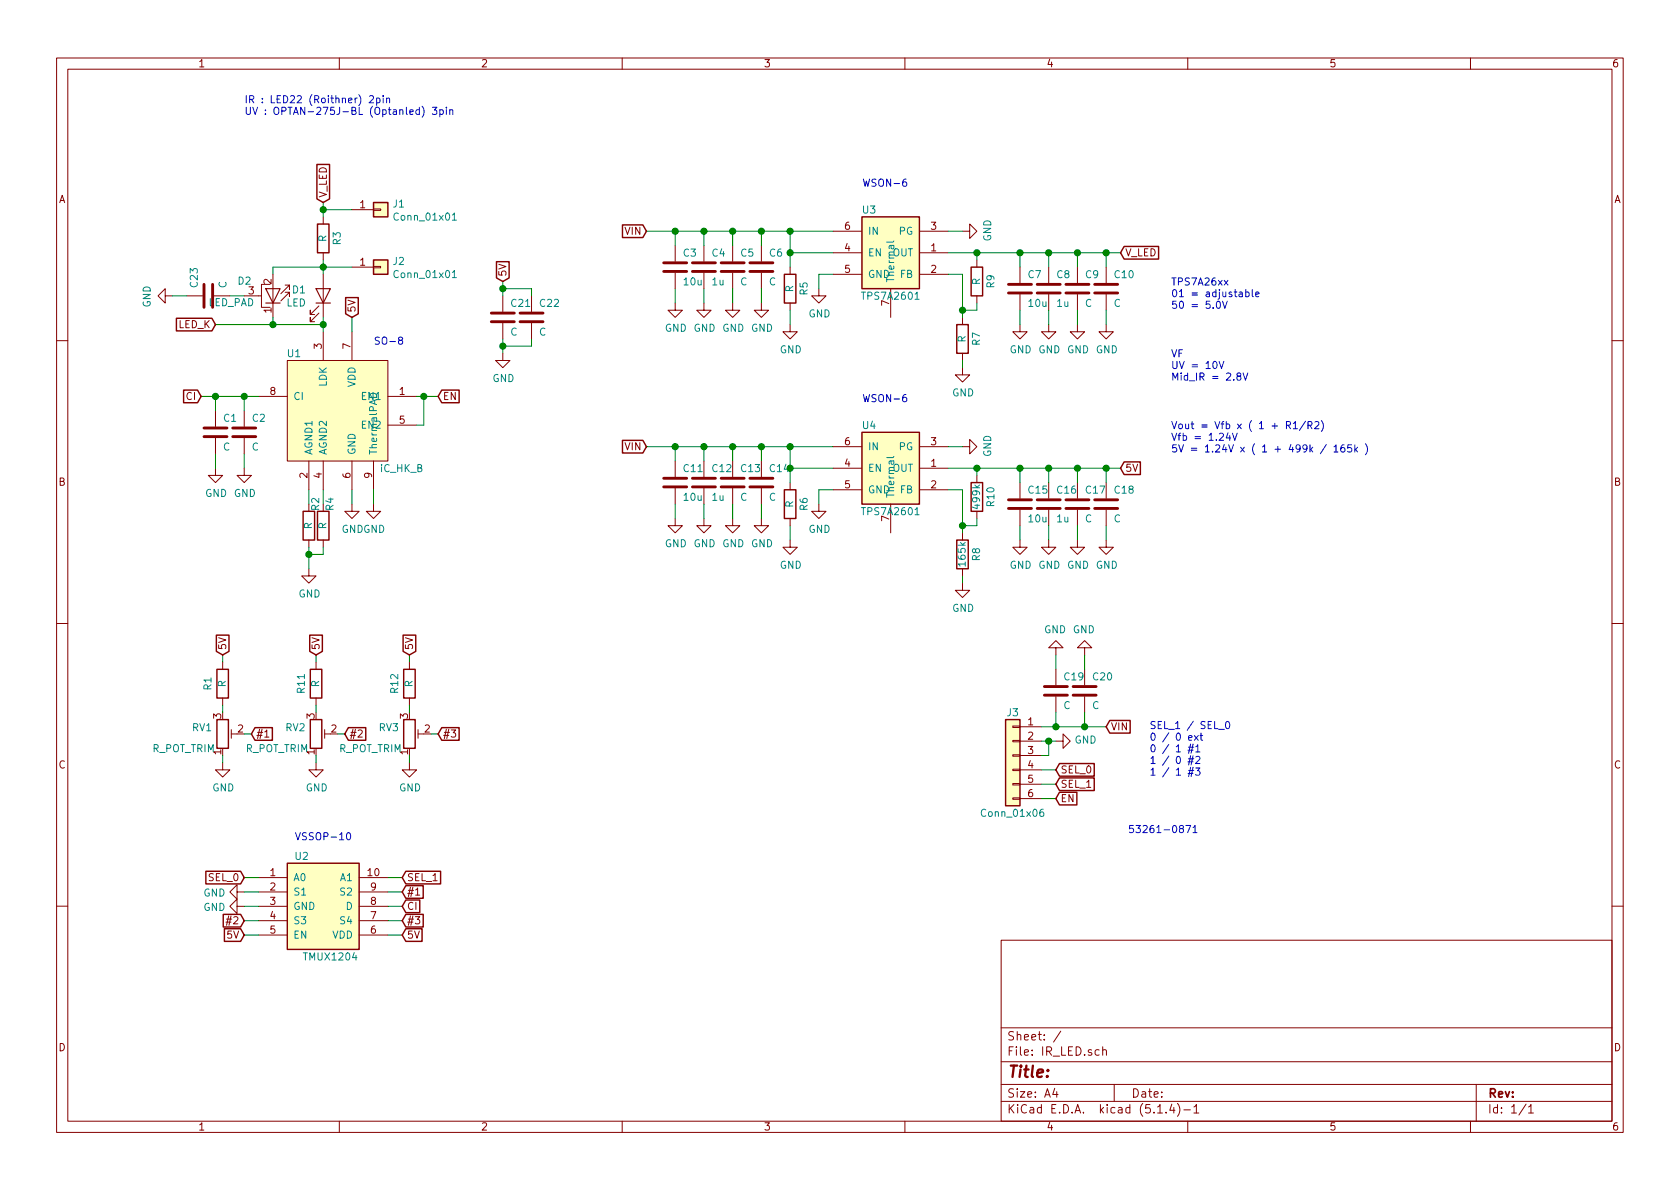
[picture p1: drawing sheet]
<svg xmlns="http://www.w3.org/2000/svg" width="297mm" height="210mm" viewBox="0 0 297 210" stroke-linecap="round" stroke-linejoin="round" font-family="sans-serif">
<g fill="none" stroke="#840000" stroke-width=".18">
<path d="M10 10.3h277v189.9h-277zM12 12.2h273v186.1h-273zM60 10.3v1.9M110 10.3v1.9M160 10.3v1.9M210 10.3v1.9M260 10.3v1.9M57.1 38.3v1.3M62.2 37.1h3.8M66 37h1.3v.2h-1.3zM29.2 52.3v-1.3l-1.3 1.3 1.3 1.3v-1.3h1.3M33 52.3h2.8"/>
<path d="M43.2 52.3h3M47.8 50.3h-1.6v4.1h1.6M48.3 48.5v7.6M50.4 51.7h.8v.7v-.7l-1.5 1.5M50.4 50.4h.8v.8v-.8l-1.5 1.5M56.4 55.4l-1.5 1.5v-.8v.8h.7M56.4 54.1l-1.5 1.5v-.7v.7h.7M57.1 44.7v1.3M57.1 48.5v7.6M57.1 58.7v5M62.2 47.2h3.8M62.2 58.7v5"/>
<path d="M66 47.1h1.3v.3h-1.3zM88.9 52.3v2.8M88.9 57.1v2.8M94 52.3v2.8M94 57.1v2.8M119.4 53.6v1.3h1.2l-1.2 1.2-1.3-1.2h1.3M119.4 43.4v2.8M119.4 48.3v2.7M124.5 53.6v1.3h1.2l-1.2 1.2-1.3-1.2h1.3M124.5 43.4v2.8M124.5 48.3v2.7M129.5 53.6v1.3h1.3l-1.3 1.2-1.2-1.2h1.2"/>
<path d="M129.5 43.4v2.8M129.5 48.3v2.7M134.6 53.6v1.3h1.3l-1.3 1.2-1.3-1.2h1.3M134.6 43.4v2.8M134.6 48.3v2.7M139.7 57.4v1.3h1.3l-1.3 1.2-1.3-1.2h1.3M139.7 47.2v1.3M139.7 53.6v1.3M144.8 51v1.3h1.2l-1.2 1.3-1.3-1.3h1.3M147.3 44.7h5.1M147.3 48.5h5.1M147.3 40.9h5.1"/>
<path d="M157.5 51v5.1M162.6 44.7h5M162.6 48.5h5M162.6 40.9h5M170.2 40.9h1.2v-1.3l1.3 1.3-1.3 1.3v-1.3M170.2 56.1v1.3M172.7 46v1.2M172.7 52.3v1.3M180.3 57.4v1.3h1.3l-1.3 1.2-1.2-1.2h1.2M180.3 47.2v2.8M180.3 52.1v2.8M185.4 57.4v1.3h1.3l-1.3 1.2-1.3-1.2h1.3"/>
<path d="M185.4 47.2v2.8M185.4 52.1v2.8M190.5 57.4v1.3h1.3l-1.3 1.2-1.3-1.2h1.3M190.5 47.2v2.8M190.5 52.1v2.8M195.6 57.4v1.3h1.2l-1.2 1.2-1.3-1.2h1.3M195.6 47.2v2.8M195.6 52.1v2.8M10 60.2h2M38.1 72.6v2.8M38.1 77.5v2.8M43.2 72.6v2.8"/>
<path d="M43.2 77.5v2.8M45.7 70.1h5.1M50.8 63.7h17.8v17.8h-17.8zM68.6 70.1h5.1M68.6 75.2h5.1M88.9 62.5v1.2h1.3l-1.3 1.3-1.3-1.3h1.3M147.3 79h5.1M162.6 79h5M170.2 65v1.3h1.2l-1.2 1.3-1.3-1.3h1.3M170.2 79h1.2v-1.3l1.3 1.3-1.3 1.3v-1.3M170.2 62.5v1.2M285 60.2h2"/>
<path d="M38.1 82.8v1.3h1.3l-1.3 1.2-1.3-1.2h1.3M43.2 82.8v1.3h1.2l-1.2 1.2-1.3-1.2h1.3M54.6 81.5v5.1M54.6 95.5v1.3M57.1 81.5v5.1M57.1 95.5v1.3M62.2 89.1v1.3h1.3l-1.3 1.3-1.2-1.3h1.2M62.2 81.5v5.1M66 89.1v1.3h1.3l-1.3 1.3-1.2-1.3h1.2M66 81.5v5.1M119.4 91.7v1.3h1.2l-1.2 1.2-1.3-1.2h1.3M119.4 81.5v2.8"/>
<path d="M119.4 86.4v2.7M124.5 91.7v1.3h1.2l-1.2 1.2-1.3-1.2h1.3M124.5 81.5v2.8M124.5 86.4v2.7M129.5 91.7v1.3h1.3l-1.3 1.2-1.2-1.2h1.2M129.5 81.5v2.8M129.5 86.4v2.7M134.6 91.7v1.3h1.3l-1.3 1.2-1.3-1.2h1.3M134.6 81.5v2.8M134.6 86.4v2.7M139.7 95.5v1.3h1.3l-1.3 1.2-1.3-1.2h1.3M139.7 85.3v1.3"/>
<path d="M139.7 91.7v1.3M144.8 89.1v1.3h1.2l-1.2 1.3-1.3-1.3h1.3M147.3 82.8h5.1M147.3 86.6h5.1M157.5 89.1v5.1M162.6 82.8h5M162.6 86.6h5M170.2 94.2v1.3M172.7 84.1v1.2M172.7 90.4v1.3M180.3 95.5v1.3h1.3l-1.3 1.2-1.2-1.2h1.2M180.3 85.3v2.8"/>
<path d="M180.3 90.2v2.8M185.4 95.5v1.3h1.3l-1.3 1.2-1.3-1.2h1.3M185.4 85.3v2.8M185.4 90.2v2.8M190.5 95.5v1.3h1.3l-1.3 1.2-1.3-1.2h1.3M190.5 85.3v2.8M190.5 90.2v2.8M195.6 95.5v1.3h1.2l-1.2 1.2-1.3-1.2h1.3M195.6 85.3v2.8M195.6 90.2v2.8M10 110.3h2M39.4 117.1v1.3"/>
<path d="M54.6 100.6v1.2h1.3l-1.3 1.3-1.3-1.3h1.3M55.9 117.1v1.3M72.4 117.1v1.3M170.2 103.1v1.3h1.2l-1.2 1.3-1.3-1.3h1.3M170.2 100.6v1.2M186.7 114.5h1.3l-1.3-1.2-1.3 1.2h1.3v1.3M186.7 118.4v2.8M191.8 114.5h1.2l-1.2-1.2-1.3 1.2h1.3v1.3M191.8 118.4v2.8M285 110.3h2M39.4 134.9v1.2h1.2l-1.2 1.3-1.3-1.3h1.3M39.4 123.4v1.3"/>
<path d="M40.9 129.8h1M40.9 129v1.6M46.8 130.3h.7M55.9 134.9v1.2h1.2l-1.2 1.3-1.3-1.3h1.3M55.9 123.4v1.3M57.4 129v1.6M57.4 129.8h1M72.4 134.9v1.2h1.3l-1.3 1.3-1.3-1.3h1.3M72.4 123.4v1.3M73.9 129.8h1M73.9 129v1.6M179.1 138.6h1.2v.2h-1.2z"/>
<path d="M179.1 136h1.2v.3h-1.2zM179.1 133.5h1.2v.2h-1.2zM179.1 130.9h1.2v.3h-1.2zM179.1 128.4h1.2v.2h-1.2zM180.3 128.5h3.8M180.3 131.1h3.8M180.3 133.6h3.8M180.3 136.1h3.8M180.3 138.7h3.8M186.7 131.1h1.3v-1.3l1.2 1.3-1.2 1.2v-1.2M186.7 123.2v2.8M191.8 123.2v2.8"/>
<path d="M41.9 157.7v-1.2l-1.3 1.2 1.3 1.3v-1.3h1.3M45.7 155.2h5.1M45.7 157.7h5.1M63.5 155.2h5.1M63.5 157.7h5.1M73.5 158.3h.7M179.1 141.1h1.2v.2h-1.2zM180.3 141.2h3.8M10 160.2h2M41.9 160.3v-1.3l-1.3 1.3 1.3 1.2v-1.2h1.3M45.7 160.3h5.1M45.7 162.8h5.1"/>
<path d="M45.7 165.3h5.1M63.5 160.3h5.1M63.5 162.8h5.1M63.5 165.3h5.1M177 166.3h108v32h-108zM285 160.2h2M60 198.3v1.9M110 198.3v1.9M160 198.3v1.9M177 194.8h108M177 191.8h108M177 187.8h108"/>
<path d="M177 181.8h108M186.5 192.5l-.4 1h1M186.8 193v1M187.6 182.3l-1.3 2M194.3 185.7l-.4-.1-.3 .3 .1 .6 .2 .1 .4-.1M195 185.7a.37 .37 0 0 1 .6 .1v.8M195 185.1v1.5M197 191.8v3M204.7 196.8h.8M206.2 196.7v.1M207.2 195.2l-.4 1.1h.9M207.5 195.8v1"/>
<path d="M208.2 195.1a1.71 1.71 0 0 1 0 2.3M209.3 196.3h1.2M210 198.3v1.9M211.1 195.8l.4-.5v1.5M211.1 196.8h.9M260 198.3v1.9M261 191.8v6.5M269.8 195.2l-1.2 2M270.3 195.8l.4-.5v1.5M270.3 196.8h.8"/>
</g>
<g fill="none" stroke="#840000" stroke-width=".51">
<path d="M36.1 50.3v4.1M37.6 50.3v4.1M86.9 56.9h4M86.9 55.4h4M91.9 56.9h4.1M91.9 55.4h4.1M117.3 48h4.1M117.3 46.5h4.1M122.4 48h4.1M122.4 46.5h4.1M127.5 48h4.1M127.5 46.5h4.1"/>
<path d="M132.6 48h4.1M132.6 46.5h4.1M178.3 51.8h4.1M178.3 50.3h4.1M183.4 51.8h4.1M183.4 50.3h4.1M188.5 51.8h4M188.5 50.3h4M193.5 51.8h4.1M193.5 50.3h4.1M36.1 77.2h4M36.1 75.7h4"/>
<path d="M41.1 77.2h4.1M41.1 75.7h4.1M117.3 86.1h4.1M117.3 84.6h4.1M122.4 86.1h4.1M122.4 84.6h4.1M127.5 86.1h4.1M127.5 84.6h4.1M132.6 86.1h4.1M132.6 84.6h4.1M178.3 89.9h4.1M178.3 88.4h4.1"/>
<path d="M183.4 89.9h4.1M183.4 88.4h4.1M188.5 89.9h4M188.5 88.4h4M193.5 89.9h4.1M193.5 88.4h4.1M184.7 122.9h4M184.7 121.4h4M189.7 122.9h4.1M189.7 121.4h4.1"/>
</g>
<g fill="none" stroke="#840000" stroke-width=".25">
<path d="M56 29.1h2.3v6.1l-1.2 .6-1.1-.6zM56.1 39.6h2.1v5.1h-2.1zM66 35.8h2.6v2.5h-2.6zM110.1 39.8h3.6l.6 1.1-.6 1.1h-3.6zM152.4 38.3h10.2v12.7h-10.2zM31.2 56.3h6.3l.6 1.1-.6 1.1h-6.3zM61.1 52.6h2.2v2.9l-1.1 .6-1.1-.6zM66 46h2.6v2.5h-2.6zM87.8 46.3h2.2v2.8l-1.1 .7-1.1-.7zM138.7 48.5h2v5.1h-2zM169.2 57.4h2v5.1h-2zM171.7 47.2h2v5.1h-2z"/>
<path d="M198.8 43.6h6.1v2.2h-6.1l-.7-1.1zM32.5 69h2.4l.7 1.1-.7 1.1h-2.4zM78.1 69h3.1v2.2h-3.1l-.6-1.1zM110.1 77.9h3.6l.6 1.1-.6 1.1h-3.6zM152.4 76.4h10.2v12.7h-10.2zM53.6 90.4h2v5.1h-2zM56.1 90.4h2.1v5.1h-2.1zM138.7 86.6h2v5.1h-2zM169.2 95.5h2v5.1h-2zM171.7 85.3h2v5.1h-2zM198.8 81.7h2.8v2.2h-2.8l-.7-1.1zM38.3 112.3h2.2v2.9l-1.1 .6-1.1-.6z"/>
<path d="M38.4 118.4h2v5h-2zM54.8 112.3h2.2v2.9l-1.1 .6-1.1-.6zM54.9 118.4h2v5h-2zM71.3 112.3h2.2v2.9l-1.1 .6-1.1-.6zM71.4 118.4h2v5h-2zM38.4 127.2h2v5.1h-2zM45.1 128.7h3.1v2.2h-3.1l-.7-1.1zM54.9 127.2h2v5.1h-2zM61.6 128.7h3.1v2.2h-3.1l-.6-1.1zM71.4 127.2h2v5.1h-2zM78.1 128.7h3.1v2.2h-3.1l-.6-1.1zM177.8 127.2h2.5v15.3h-2.5z"/>
<path d="M187.3 135h6.2v2.3h-6.2l-.6-1.2zM187.3 137.6h6.2v2.2h-6.2l-.6-1.1zM196.2 127.4h3.6v2.2h-3.6l-.6-1.1zM36.4 154.1h6.1l.7 1.1-.7 1.1h-6.1zM50.8 152.6h12.7v15.3h-12.7zM71.8 159.2h2.4v2.2h-2.4l-.7-1.1zM71.8 156.6h3v2.2h-3l-.7-1.1zM71.8 154.1h6.1v2.2h-6.1l-.7-1.1zM187.3 140.1h3.1v2.2h-3.1l-.6-1.1zM39.5 161.7h3l.7 1.1-.7 1.1h-3zM39.7 164.2h2.8l.7 1.1-.7 1.2h-2.8zM71.8 164.2h2.8v2.3h-2.8l-.7-1.2z"/>
<path d="M71.8 161.7h3v2.2h-3l-.7-1.1z"/>
</g>
<g fill="#ffffc2" stroke="#ffffc2" stroke-width=".18">
<path d="M152.4 76.4h10.2v12.7h-10.2z"/>
<path d="M152.4 38.3h10.2v12.7h-10.2z"/>
<path d="M177.8 127.2h2.5v15.3h-2.5z"/>
<path d="M66 35.8h2.6v2.5h-2.6z"/>
<path d="M66 46h2.6v2.5h-2.6z"/>
<path d="M50.8 152.6h12.7v15.3h-12.7z"/>
<path d="M50.8 63.7h17.8v17.8h-17.8z"/>
</g>
<path d="M80 38l.3-.3v1.2M80 38.9h.7M80 48.2l.3-.4v1.3M80 49.1h.7M158 42.6l-.1 .2h-1.1M161.8 52.9h.7M158 80.7l-.1 .2h-1.1M161.8 91h.7M184.5 143.1l-.4 .1a.87 .87 0 0 0 0 1.2l.4-.2v-.5l-.4-.1-.3 .2" fill="none" stroke="#008484" stroke-width=".18"/>
<path d="M47 51h2.5l-1.2 2.6zM47 53.6h2.5M55.9 51h2.5l-1.3 2.6zM55.9 53.6h2.5" fill="none" stroke="#840000" stroke-width=".2"/>
<g fill="none" stroke="#008400" stroke-width=".18">
<path d="M57.1 35.8v2.5M57.1 37.1h5.1M30.5 52.3h2.5M38.1 57.4h19M48.3 56.1v1.3M57.1 46v2.5M57.1 56.1v2.6M62.2 47.2h-13.9v1.3M62.2 56.1v2.6M88.9 49.8v2.5M88.9 59.9v2.6M88.9 51h5.1v1.3"/>
<path d="M94 59.9v1.3h-5.1M114.3 40.9h33M119.4 40.9v2.5M119.4 51v2.6M124.5 40.9v2.5M124.5 51v2.6M129.5 40.9v2.5M129.5 51v2.6M134.6 40.9v2.5M134.6 51v2.6M139.7 40.9v6.3M139.7 54.9v2.5"/>
<path d="M139.7 44.7h7.6M147.3 48.5h-2.5v2.5M167.6 48.5h2.6v7.6M167.6 40.9h2.6M167.6 44.7h30.5M172.7 44.7v1.3M172.7 53.6v1.3h-2.5M180.3 44.7v2.5M180.3 54.9v2.5M185.4 44.7v2.5M185.4 54.9v2.5M190.5 44.7v2.5"/>
<path d="M190.5 54.9v2.5M195.6 44.7v2.5M195.6 54.9v2.5M35.6 70.1h10.1M38.1 70.1v2.5M43.2 70.1v2.5M73.7 70.1h3.8M74.9 70.1v5.1h-1.2M114.3 79h33M119.4 79v2.5M124.5 79v2.5M129.5 79v2.5"/>
<path d="M134.6 79v2.5M139.7 79v6.3M167.6 79h2.6M170.2 63.7v1.3M38.1 80.3v2.5M43.2 80.3v2.5M54.6 86.6v2.5M54.6 96.8v3.8M57.1 86.6v2.5M57.1 96.8v1.2h-2.5M62.2 86.6v2.5M66 86.6v2.5"/>
<path d="M119.4 89.1v2.6M124.5 89.1v2.6M129.5 89.1v2.6M134.6 89.1v2.6M139.7 82.8h7.6M139.7 93v2.5M147.3 86.6h-2.5v2.5M167.6 82.8h30.5M167.6 86.6h2.6v7.6M172.7 82.8v1.3M172.7 91.7v1.3h-2.5M180.3 82.8v2.5"/>
<path d="M180.3 93v2.5M185.4 82.8v2.5M185.4 93v2.5M190.5 82.8v2.5M190.5 93v2.5M195.6 82.8v2.5M195.6 93v2.5M39.4 115.8v1.3M55.9 115.8v1.3M72.4 115.8v1.3M170.2 101.8v1.3M186.7 115.8v2.6"/>
<path d="M191.8 115.8v2.6M39.4 124.7v1.3M39.4 133.6v1.3M43.2 129.8h1.2M55.9 124.7v1.3M55.9 133.6v1.3M59.7 129.8h1.3M72.4 124.7v1.3M72.4 133.6v1.3M76.2 129.8h1.3M184.1 128.5h11.5M184.1 131.1h2.6"/>
<path d="M184.1 136.1h2.6M184.1 138.7h2.6M185.4 131.1v2.5h-1.3M186.7 126v2.5M191.8 126v2.5M43.2 157.7h2.5M43.2 155.2h2.5M68.6 157.7h2.5M68.6 155.2h2.5M184.1 141.2h2.6M43.2 162.8h2.5M43.2 160.3h2.5"/>
<path d="M43.2 165.3h2.5M68.6 162.8h2.5M68.6 160.3h2.5M68.6 165.3h2.5"/>
</g>
<g fill="none" stroke="#0000c2" stroke-width=".18">
<path d="M65.3 17l.5-.1 .2 .4v.2l-.7 .7h.7M66.6 17.4l.4-.1 .2 .3-.1 .5h-.5M66.6 17.3v1.3M67.7 16.9v.1M67.7 17.3v.9M68.4 17.5l.1-.2 .3 .1 .1 .8M68.4 17.3v.9M74.1 19.5l-.3-.1-.3 .2 .2 .6h.4M74.1 19v1.2M74.6 18.8a1.47 1.47 0 0 1 0 1.9M76.5 19h.7l-.4 .5 .4 .1v.4l-.2 .2-.5-.1M77.8 19.5l.3-.1 .3 .2-.1 .6h-.5"/>
<path d="M77.8 19.4v1.3M78.9 19v.1M78.9 19.4v.8M79.5 19.5l.2-.1 .3 .1 .1 .7M79.5 19.4v.8M160.2 31.7h-.2a.79 .79 0 0 0-.2 1.2l.5-.1v-.5l-.5-.1-.2 .2M215.2 53.3h.2a.69 .69 0 0 1 .4 .6 .69 .69 0 0 1-.4 .6 .83 .83 0 0 1-.2-1.2zM216.2 53.3l.4 1.2 .4-1.2M216.5 49.6l.6 .8M217.1 49.6l-.6 .8M219.1 51.7h.5l.1 .8M219.7 51.9l-.5 .1-.2 .2 .1 .2h.6"/>
<path d="M220.3 51.7l.3-.1 .3 .3-.1 .5h-.5M220.3 51.2v1.3M221.4 51.2v1.1l.2 .2M222 52l.6-.1v-.2l-.4-.1-.2 .2 .1 .6h.5M70.7 60.2l-.2-.2v-.3l.2-.1 .4 .1 .1 .2-.1 .1-.5 .2-.1 .2v.2l.2 .3 .4-.1 .1-.2v-.2l-.3-.2M160.2 69.8h-.2a.79 .79 0 0 0-.2 1.2l.5-.1v-.5l-.5-.1-.2 .2M215.5 63.9l.5 1.3 .4-1.3M217.1 76.5l-.3 .9h.8M217.4 77v.9M217.9 76.6l.4 1.3 .4-1.3M218.9 66.5l-.2-.1v-.3l.5-.1 .2 .1v.3l-.6 .2-.1 .1v.3l.2 .2h.3l.2-.2v-.4l-.2-.1M219.8 66l.4 1.2 .4-1.2"/>
<path d="M227.5 75.2h.6v-.5l-.2-.2h-.4v1.3M227.8 75.2l.4 .6M228.7 74.9l.3-.4v1.3M228.7 75.8h.7M230.8 74.5l-1.1 1.6M231.3 75.2h.6v-.5l-.2-.2h-.4v1.3M231.6 75.2l.4 .6M232.5 74.7l.5-.2 .2 .4-.1 .2-.7 .7h.8M233.6 74.4a1.47 1.47 0 0 1 0 1.9M234.5 78.6l-1 1.6M235.9 79l.3-.3v1.2M235.9 79.9h.7"/>
<path d="M237.7 78.7h-.3a.79 .79 0 0 0-.1 1.2l.4-.1v-.5l-.4-.2-.2 .3M238.9 78.7h-.6v.6l.5-.2 .2 .3v.3l-.2 .2-.5-.1M239.5 78.7v1.2M239.7 79.4l.3 .5M240 79.1l-.5 .5M241.4 78.5a1.47 1.47 0 0 1 0 1.9M203.6 129.8l.2-.2a.67 .67 0 0 1 .5 .7 .67 .67 0 0 1-.5 .6l-.2-.2-.1-.3zM206.7 129.6l-1.1 1.6M208.1 129.8l.2-.2a.67 .67 0 0 1 .4 .7 .67 .67 0 0 1-.4 .6l-.3-.5zM210 132.7h.9M210 134.7h.9M210 136.8h.9"/>
<path d="M210.2 130.5l.6-.1-.1-.3h-.4l-.1 .1v.7h.5M210.2 132.1h.9M210.2 134.2h.9M210.2 136.2h.9M210.5 131.6l-.3 1.6M210.5 133.6l-.3 1.7M210.5 135.7l-.3 1.6M210.9 131.6l-.3 1.6M210.9 133.6l-.3 1.7M210.9 135.7l-.3 1.6M211.2 130.1l.7 .8M211.4 135.8h.8l-.5 .5 .4 .1 .1 .4-.3 .3-.5-.1"/>
<path d="M211.4 132l.4-.3v1.3M211.4 133.9l.5-.1 .3 .3-.8 .9h.8M211.4 133h.8M211.9 130.1l-.7 .8M212.2 130.1h.4M212.3 129.6v1.1l.3 .2M215.5 129h1M216.8 127.7l.2-.1a.67 .67 0 0 1 .4 .6 .67 .67 0 0 1-.4 .6l-.3-.2v-.2zM61.4 147.4l.2-.2a.67 .67 0 0 1 .4 .7 .67 .67 0 0 1-.4 .6l-.3-.2v-.3zM208.8 146.5l-.2-.1v-.3l.4-.1 .2 .1v.3l-.6 .2-.1 .2v.2l.3 .2h.2l.2-.2v-.4l-.2-.1M209.7 146h.8l-.5 1.2M210.9 146.3l.4-.3v1.2"/>
<path d="M210.9 147.2h.8"/>
</g>
<g fill="#008400" stroke="#008400" stroke-width=".25">
<circle cx="88.9" cy="51" r=".51"/>
<circle cx="190.5" cy="82.8" r=".51"/>
<circle cx="57.2" cy="47.2" r=".51"/>
<circle cx="170.2" cy="54.9" r=".51"/>
<circle cx="134.6" cy="79" r=".51"/>
<circle cx="88.9" cy="61.2" r=".51"/>
<circle cx="180.3" cy="82.8" r=".51"/>
<circle cx="172.7" cy="44.7" r=".51"/>
<circle cx="190.5" cy="44.7" r=".51"/>
<circle cx="195.6" cy="44.7" r=".51"/>
<circle cx="185.4" cy="82.8" r=".51"/>
<circle cx="48.3" cy="57.4" r=".51"/>
<circle cx="139.7" cy="79" r=".51"/>
<circle cx="119.4" cy="40.9" r=".51"/>
<circle cx="139.7" cy="82.8" r=".51"/>
<circle cx="74.9" cy="70.1" r=".51"/>
<circle cx="43.2" cy="70.1" r=".51"/>
<circle cx="185.4" cy="44.7" r=".51"/>
<circle cx="195.6" cy="82.8" r=".51"/>
<circle cx="139.7" cy="40.9" r=".51"/>
<circle cx="139.7" cy="44.7" r=".51"/>
<circle cx="185.4" cy="131.1" r=".51"/>
<circle cx="186.7" cy="128.5" r=".51"/>
<circle cx="38.1" cy="70.1" r=".51"/>
<circle cx="57.2" cy="57.4" r=".51"/>
<circle cx="191.8" cy="128.5" r=".51"/>
<circle cx="180.3" cy="44.7" r=".51"/>
<circle cx="54.6" cy="98" r=".51"/>
<circle cx="57.2" cy="37.1" r=".51"/>
<circle cx="119.4" cy="79" r=".51"/>
<circle cx="172.7" cy="82.8" r=".51"/>
<circle cx="134.6" cy="40.9" r=".51"/>
<circle cx="129.5" cy="40.9" r=".51"/>
<circle cx="124.5" cy="79" r=".51"/>
<circle cx="170.2" cy="93" r=".51"/>
<circle cx="124.5" cy="40.9" r=".51"/>
<circle cx="129.5" cy="79" r=".51"/>
</g>
<text font-size="2.8" fill="#840000" x="178" y="190.5">Title:</text>
<g font-size="2.1" fill="#840000">
<text x="178" y="184">Sheet: /</text>
<text x="178" y="186.7">File: IR_LED.sch</text>
<text x="178" y="196.9">KiCad E.D.A. kicad (5.1.4)-1</text>
<text x="178" y="194.1">Size: A4</text>
<text x="200" y="194.1">Date:</text>
<text x="263" y="194.1">Rev:</text>
<text x="263" y="196.9">Id: 1/1</text>
</g>
<g font-size="1.8" fill="#840000">
<text x="35" y="11.9">1</text>
<text x="85" y="11.9">2</text>
<text x="135" y="11.9">3</text>
<text x="185" y="11.9">4</text>
<text x="235" y="11.9">5</text>
<text x="285" y="11.9">6</text>
<text x="10.4" y="35.9">A</text>
<text x="57.8" y="35" transform="rotate(-90 57.8 35)">V_LED</text>
<text x="285.4" y="35.9">A</text>
<text x="63.7" y="36.8">1</text>
<text x="110.6" y="41.5">VIN</text>
<text x="149.4" y="40.6">6</text>
<text x="164.6" y="40.6">3</text>
<text x="63.7" y="47">1</text>
<text x="149.4" y="44.4">4</text>
<text x="164.6" y="44.4">1</text>
<text x="198.9" y="45.3">V_LED</text>
<text x="44" y="52.1">3</text>
<text x="48" y="50.3" transform="rotate(-90 48 50.3)">2</text>
<text x="89.5" y="49" transform="rotate(-90 89.5 49)">5V</text>
<text x="149.4" y="48.3">5</text>
<text x="164.6" y="48.3">2</text>
<text x="31.5" y="58">LED_K</text>
<text x="48" y="55.3" transform="rotate(-90 48 55.3)">1</text>
<text x="62.9" y="55.3" transform="rotate(-90 62.9 55.3)">5V</text>
<text x="56.9" y="61.7" transform="rotate(-90 56.9 61.7)">3</text>
<text x="62" y="61.7" transform="rotate(-90 62 61.7)">7</text>
<text x="33" y="70.7">CI</text>
<text x="47.8" y="69.8">8</text>
<text x="70.6" y="69.8">1</text>
<text x="78.3" y="70.7">EN</text>
<text x="70.6" y="74.9">5</text>
<text x="110.6" y="79.6">VIN</text>
<text x="149.4" y="82.5">4</text>
<text x="149.4" y="78.7">6</text>
<text x="164.6" y="82.5">1</text>
<text x="164.6" y="78.7">3</text>
<text x="198.9" y="83.4">5V</text>
<text x="10.4" y="85.9">B</text>
<text x="54.4" y="84.6" transform="rotate(-90 54.4 84.6)">2</text>
<text x="56.9" y="84.6" transform="rotate(-90 56.9 84.6)">4</text>
<text x="62" y="84.6" transform="rotate(-90 62 84.6)">6</text>
<text x="65.8" y="84.6" transform="rotate(-90 65.8 84.6)">9</text>
<text x="149.4" y="86.4">5</text>
<text x="164.6" y="86.4">2</text>
<text x="285.4" y="85.9">B</text>
<text x="40" y="115" transform="rotate(-90 40 115)">5V</text>
<text x="56.5" y="115" transform="rotate(-90 56.5 115)">5V</text>
<text x="73" y="115" transform="rotate(-90 73 115)">5V</text>
<text x="39.1" y="127.1" transform="rotate(-90 39.1 127.1)">3</text>
<text x="42.1" y="129.5">2</text>
<text x="45.2" y="130.4">#1</text>
<text x="55.6" y="127.1" transform="rotate(-90 55.6 127.1)">3</text>
<text x="58.6" y="129.5">2</text>
<text x="61.7" y="130.4">#2</text>
<text x="72.1" y="127.1" transform="rotate(-90 72.1 127.1)">3</text>
<text x="75.1" y="129.5">2</text>
<text x="78.3" y="130.4">#3</text>
<text x="181.8" y="128.3">1</text>
<text x="181.8" y="130.8">2</text>
<text x="196.4" y="129.2">VIN</text>
<text x="10.4" y="135.9">C</text>
<text x="39.1" y="133.4" transform="rotate(-90 39.1 133.4)">1</text>
<text x="55.6" y="133.4" transform="rotate(-90 55.6 133.4)">1</text>
<text x="72.1" y="133.4" transform="rotate(-90 72.1 133.4)">1</text>
<text x="181.8" y="133.3">3</text>
<text x="181.8" y="135.9">4</text>
<text x="187.5" y="136.8">SEL_0</text>
<text x="285.4" y="135.9">C</text>
<text x="181.8" y="138.4">5</text>
<text x="181.8" y="141">6</text>
<text x="187.5" y="139.3">SEL_1</text>
<text x="187.5" y="141.9">EN</text>
<text x="37" y="155.8">SEL_0</text>
<text x="47.8" y="154.9">1</text>
<text x="65.1" y="154.9">10</text>
<text x="71.9" y="155.8">SEL_1</text>
<text x="47.8" y="157.5">2</text>
<text x="47.8" y="160">3</text>
<text x="65.6" y="160">8</text>
<text x="65.6" y="157.5">9</text>
<text x="71.9" y="160.9">CI</text>
<text x="71.9" y="158.4">#1</text>
<text x="40.2" y="166">5V</text>
<text x="40.4" y="163.4">#2</text>
<text x="47.8" y="162.6">4</text>
<text x="47.8" y="165.1">5</text>
<text x="65.6" y="165.1">6</text>
<text x="65.6" y="162.6">7</text>
<text x="71.9" y="166">5V</text>
<text x="71.9" y="163.4">#3</text>
<text x="10.4" y="185.9">D</text>
<text x="285.4" y="185.9">D</text>
<text x="35" y="199.9">1</text>
<text x="85" y="199.9">2</text>
<text x="135" y="199.9">3</text>
<text x="185" y="199.9">4</text>
<text x="235" y="199.9">5</text>
<text x="285" y="199.9">6</text>
</g>
<g font-size="1.8" fill="#0000c2">
<text x="43.2" y="18.3">IR : LED22 (Roithner) 2pin</text>
<text x="43.2" y="20.3">UV : OPTAN-275J-BL (Optanled) 3pin</text>
<text x="152.4" y="33">WSON-6</text>
<text x="207" y="50.5">TPS7A26xx</text>
<text x="207" y="52.5">01 = adjustable</text>
<text x="207" y="54.6">50 = 5.0V</text>
<text x="66" y="61">SO-8</text>
<text x="207" y="63.2">VF</text>
<text x="207" y="65.2">UV = 10V</text>
<text x="152.4" y="71.1">WSON-6</text>
<text x="207" y="67.3">Mid_IR = 2.8V</text>
<text x="207" y="75.9">Vout = Vfb x ( 1 + R1/R2)</text>
<text x="207" y="77.9">Vfb = 1.24V</text>
<text x="207" y="80">5V = 1.24V x ( 1 + 499k / 165k )</text>
<text x="203.2" y="128.9">SEL_1 / SEL_0</text>
<text x="203.2" y="133">0 / 1 #1</text>
<text x="203.2" y="135.1">1 / 0 #2</text>
<text x="203.2" y="137.2">1 / 1 #3</text>
<text x="52.1" y="148.6">VSSOP-10</text>
<text x="199.4" y="147.3">53261-0871</text>
</g>
<g font-size="1.8" fill="#008484">
<text x="69.5" y="36.7">J1</text>
<text x="70" y="39">Conn_01x01</text>
<text x="152.6" y="37.8">U3</text>
<text x="153.4" y="41.5">IN</text>
<text x="159" y="41.5">PG</text>
<text x="57.7" y="42.8" transform="rotate(-90 57.7 42.8)">R</text>
<text x="60.2" y="43.3" transform="rotate(-90 60.2 43.3)">R3</text>
<text x="69.5" y="46.9">J2</text>
<text x="120.9" y="45.4">C3</text>
<text x="125.9" y="45.4">C4</text>
<text x="131" y="45.4">C5</text>
<text x="136.1" y="45.4">C6</text>
<text x="153.4" y="45.3">EN</text>
<text x="157.8" y="45.3">OUT</text>
<text x="175.3" y="42.7" transform="rotate(-90 175.3 42.7)">GND</text>
<text x="35" y="50.7" transform="rotate(-90 35 50.7)">C23</text>
<text x="40.1" y="51" transform="rotate(-90 40.1 51)">C</text>
<text x="42.1" y="50.3">D2</text>
<text x="51.7" y="51.9">D1</text>
<text x="70" y="49.2">Conn_01x01</text>
<text x="121" y="50.5">10u</text>
<text x="126" y="50.5">1u</text>
<text x="130.9" y="50.5">C</text>
<text x="136" y="50.5">C</text>
<text x="140.3" y="51.7" transform="rotate(-90 140.3 51.7)">R</text>
<text x="142.8" y="52.2" transform="rotate(-90 142.8 52.2)">R5</text>
<text x="152.7" y="53">TPS7A2601</text>
<text x="153.4" y="49.1">GND</text>
<text x="158.1" y="50" transform="rotate(-90 158.1 50)">Thermal</text>
<text x="159.2" y="49.1">FB</text>
<text x="173.3" y="50.4" transform="rotate(-90 173.3 50.4)">R</text>
<text x="175.8" y="50.9" transform="rotate(-90 175.8 50.9)">R9</text>
<text x="181.8" y="49.2">C7</text>
<text x="186.9" y="49.2">C8</text>
<text x="192" y="49.2">C9</text>
<text x="197.1" y="49.2">C10</text>
<text x="26.6" y="54.4" transform="rotate(-90 26.6 54.4)">GND</text>
<text x="50.6" y="54.2">LED</text>
<text x="90.2" y="59.4">C</text>
<text x="90.4" y="54.3">C21</text>
<text x="95.3" y="59.4">C</text>
<text x="95.5" y="54.3">C22</text>
<text x="117.6" y="58.7">GND GND GND GND</text>
<text x="143" y="56.1">GND</text>
<text x="157.2" y="54.1" transform="rotate(-90 157.2 54.1)">7</text>
<text x="181.9" y="54.3">10u</text>
<text x="186.9" y="54.3">1u</text>
<text x="191.8" y="54.3">C</text>
<text x="196.9" y="54.3">C</text>
<text x="50.9" y="63.2">U1</text>
<text x="137.9" y="62.5">GND</text>
<text x="170.7" y="60.6" transform="rotate(-90 170.7 60.6)">R</text>
<text x="173.3" y="61.1" transform="rotate(-90 173.3 61.1)">R7</text>
<text x="178.5" y="62.5">GND GND GND GND</text>
<text x="51.8" y="70.7">CI</text>
<text x="57.8" y="68.4" transform="rotate(-90 57.8 68.4)">LDK</text>
<text x="62.9" y="68.5" transform="rotate(-90 62.9 68.5)">VDD</text>
<text x="64.1" y="70.7">EN1</text>
<text x="87.1" y="67.6">GND</text>
<text x="168.4" y="70.1">GND</text>
<text x="39.6" y="74.6">C1</text>
<text x="44.7" y="74.6">C2</text>
<text x="64.1" y="75.8">EN2</text>
<text x="152.6" y="75.9">U4</text>
<text x="39.4" y="79.7">C</text>
<text x="44.5" y="79.7">C</text>
<text x="55.2" y="80.5" transform="rotate(-90 55.2 80.5)">AGND1</text>
<text x="57.8" y="80.5" transform="rotate(-90 57.8 80.5)">AGND2</text>
<text x="62.9" y="80.5" transform="rotate(-90 62.9 80.5)">GND</text>
<text x="66.7" y="80.5" transform="rotate(-90 66.7 80.5)">ThermalPAD</text>
<text x="67.2" y="83.5">iC_HK_B</text>
<text x="120.9" y="83.5">C11</text>
<text x="126" y="83.5">C12</text>
<text x="131.1" y="83.5">C13</text>
<text x="136.2" y="83.5">C14</text>
<text x="153.4" y="83.4">EN</text>
<text x="153.4" y="79.6">IN</text>
<text x="157.8" y="83.4">OUT</text>
<text x="159" y="79.6">PG</text>
<text x="175.3" y="80.8" transform="rotate(-90 175.3 80.8)">GND</text>
<text x="36.3" y="87.9">GND GND</text>
<text x="121" y="88.6">10u</text>
<text x="126" y="88.6">1u</text>
<text x="130.9" y="88.6">C</text>
<text x="136" y="88.6">C</text>
<text x="140.3" y="89.8" transform="rotate(-90 140.3 89.8)">R</text>
<text x="153.4" y="87.2">GND</text>
<text x="158.1" y="88.1" transform="rotate(-90 158.1 88.1)">Thermal</text>
<text x="159.2" y="87.2">FB</text>
<text x="173.3" y="89.8" transform="rotate(-90 173.3 89.8)">499k</text>
<text x="175.8" y="89.5" transform="rotate(-90 175.8 89.5)">R10</text>
<text x="181.9" y="87.3">C15</text>
<text x="187" y="87.3">C16</text>
<text x="192" y="87.3">C17</text>
<text x="197.1" y="87.3">C18</text>
<text x="55.2" y="93.6" transform="rotate(-90 55.2 93.6)">R</text>
<text x="56.4" y="90.3" transform="rotate(-90 56.4 90.3)">R2</text>
<text x="57.7" y="93.6" transform="rotate(-90 57.7 93.6)">R</text>
<text x="59" y="90.3" transform="rotate(-90 59 90.3)">R4</text>
<text x="60.4" y="94.2">GNDGND</text>
<text x="142.8" y="90.3" transform="rotate(-90 142.8 90.3)">R6</text>
<text x="143" y="94.2">GND</text>
<text x="152.7" y="91.1">TPS7A2601</text>
<text x="157.2" y="92.2" transform="rotate(-90 157.2 92.2)">7</text>
<text x="181.9" y="92.4">10u</text>
<text x="186.9" y="92.4">1u</text>
<text x="191.8" y="92.4">C</text>
<text x="196.9" y="92.4">C</text>
<text x="117.6" y="96.8">GND GND GND GND</text>
<text x="137.9" y="100.6">GND</text>
<text x="170.7" y="100" transform="rotate(-90 170.7 100)">165k</text>
<text x="173.3" y="99.2" transform="rotate(-90 173.3 99.2)">R8</text>
<text x="178.5" y="100.6">GND GND GND GND</text>
<text x="52.8" y="105.7">GND</text>
<text x="168.4" y="108.2">GND</text>
<text x="184.6" y="112">GND GND</text>
<text x="37.4" y="122" transform="rotate(-90 37.4 122)">R1</text>
<text x="39.9" y="121.5" transform="rotate(-90 39.9 121.5)">R</text>
<text x="53.9" y="122.5" transform="rotate(-90 53.9 122.5)">R11</text>
<text x="56.4" y="121.5" transform="rotate(-90 56.4 121.5)">R</text>
<text x="70.4" y="122.5" transform="rotate(-90 70.4 122.5)">R12</text>
<text x="72.9" y="121.5" transform="rotate(-90 72.9 121.5)">R</text>
<text x="188" y="125.4">C</text>
<text x="188.2" y="120.3">C19</text>
<text x="193.1" y="125.4">C</text>
<text x="193.3" y="120.3">C20</text>
<text x="34" y="129.3">RV1</text>
<text x="50.5" y="129.3">RV2</text>
<text x="67.1" y="129.3">RV3</text>
<text x="178.1" y="126.7">J3</text>
<text x="190" y="131.5">GND</text>
<text x="26.9" y="133">R_POT_TRIM</text>
<text x="43.4" y="133">R_POT_TRIM</text>
<text x="59.9" y="133">R_POT_TRIM</text>
<text x="37.5" y="139.9">GND</text>
<text x="54.1" y="139.9">GND</text>
<text x="70.6" y="139.9">GND</text>
<text x="173.8" y="144.4">Conn_01x06</text>
<text x="51.8" y="155.8">A0</text>
<text x="52.2" y="152.1">U2</text>
<text x="60.2" y="155.8">A1</text>
<text x="36" y="158.5">GND</text>
<text x="36" y="161.1">GND</text>
<text x="51.8" y="158.4">S1</text>
<text x="51.8" y="160.9">GND</text>
<text x="60.3" y="158.4">S2</text>
<text x="61.2" y="160.9">D</text>
<text x="51.8" y="163.4">S3</text>
<text x="51.8" y="166">EN</text>
<text x="58.8" y="166">VDD</text>
<text x="60.3" y="163.4">S4</text>
<text x="53.9" y="169.8">TMUX1204</text>
</g>
<text font-size="1.8" fill="#008400" x="36.8" y="54.1">LED_PAD</text>
</svg>
